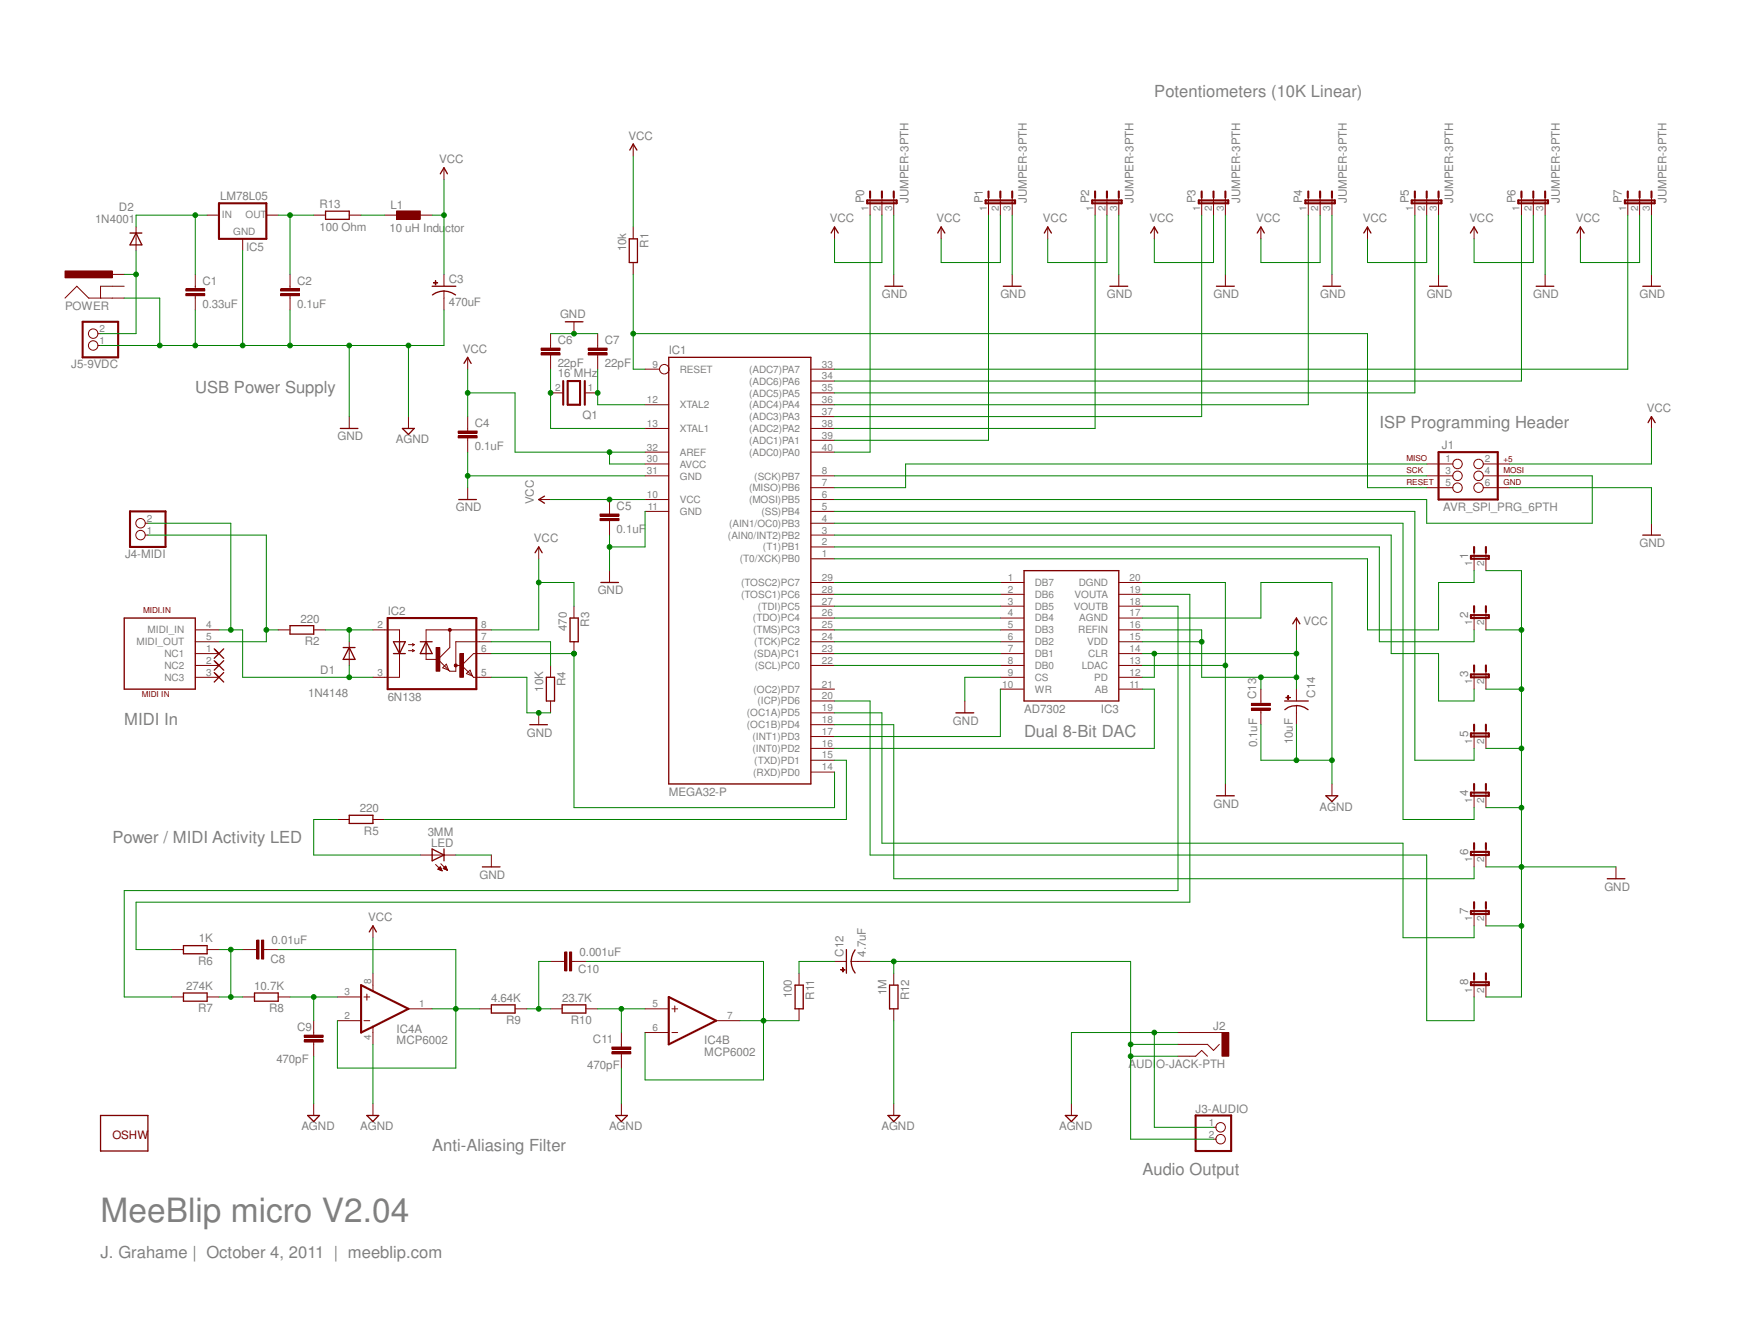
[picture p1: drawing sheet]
<svg xmlns="http://www.w3.org/2000/svg" width="279mm" height="216mm" viewBox="0 0 279 216" stroke-linecap="round" stroke-linejoin="round" font-family="sans-serif">
<path d="M87 56.9h3.1M87 56.1h3.1M94.6 56.9h3.1M94.6 56.1h3.1M90.6 61.3v3.8M91.3 61.3h2v3.8h-2zM94.1 61.3v3.8M62.4 99.4h14.2v11.4h-14.2z" fill="none" stroke="#800000" stroke-width=".34"/>
<g fill="none" stroke="#800000" stroke-width=".16">
<path d="M87 56.7h3.1v.4h-3.1zM87 56h3.1v.3h-3.1zM88.6 53.6v2.3M88.6 57.1v2.3M92.3 51.7v1.9M94.6 56.7h3.1v.4h-3.1zM94.6 56h3.1v.3h-3.1zM96.1 53.6v2.3M96.1 57.1v2.3M88.6 63.2h1.8M94.2 63.2h1.9M92.3 97.5v1.9"/>
<path d="M98 91.7v1.9M265.6 84.1v1.9M44.7 101.3h2M50.5 101.3h1.9M60 101.3h4.3v1.9M64.3 105.1v3.8h-4.3M65.7 103.6h.9M65.7 104.6h.9M66.3 103.5l.3 .1M66.3 104.4l.3 .2M66.6 103.6l-.3 .2M66.6 104.6l-.3 .2"/>
<path d="M68.5 105.1v.9h1.9M72.3 101.3v2.8M73.3 107h1M77.1 108.9h1.9M77.1 105.1h1.9M79 101.3h-10.5v1.9M79 103.2h-5.7v4.7M86.7 114.6v1.9M92.3 103.2v1.9"/>
</g>
<path d="M90.9 51.7h2.9M91.7 99.4h1.3v3.8h-1.3zM96.6 93.6h2.9M264.2 86h2.9M46.7 100.6h3.8v1.3h-3.8zM63.3 103.2h1.9l-.9 1.9zM63.3 105.1h1.9M64.3 103.2v1.9M67.6 103.2h1.9M68.5 103.2l1 1.9h-1.9zM68.5 103.2v1.9M85.2 116.5h2.9" fill="none" stroke="#800000" stroke-width=".21"/>
<circle cx="72.3" cy="101.3" r=".25" fill="#800000"/>
<circle cx="72.3" cy="101.3" r=".25" fill="none" stroke="#800000" stroke-width=".16"/>
<path d="M73.1 106.8l.2-.1 .2 .1v.3l-.2 .1-.2-.1z" fill-rule="evenodd" fill="#800000"/>
<path d="M73.1 106.8l.2-.1 .2 .1v.3l-.2 .1-.2-.1z" fill="none" stroke="#800000" stroke-width=".16"/>
<path d="M70.1 104.1h.6v3.8h-.6z" fill-rule="evenodd" fill="#800000"/>
<path d="M70.1 104.1h.6v3.8h-.6zM71.8 106.8l.4 .9-1-.3zM72.3 104.1l-1.9 1.9 1.9 1.9h1" fill="none" stroke="#800000" stroke-width=".16"/>
<path d="M74 105.1h.5v3.8h-.5z" fill-rule="evenodd" fill="#800000"/>
<g fill="none" stroke="#800000" stroke-width=".16">
<path d="M61.9 34.6h1.9M67.6 34.6h1.9M103.8 59.4h2.3M130.4 59.4h3.8M56.2 67v1.9M103.8 74.6h3.8M103.8 76.5h3.8M103.8 65.1h3.8M103.8 68.9h3.8M103.8 72.7h3.8M130.4 76.5h3.8M130.4 78.4h3.8"/>
<path d="M130.4 61.3h3.8M130.4 63.2h3.8M130.4 65.1h3.8M130.4 67h3.8M130.4 68.9h3.8M130.4 70.8h3.8M130.4 72.7h3.8M229.5 74.6h4.2M229.5 76.5h4.2M229.5 78.4h4.2M238.6 74.6h4.2M238.6 76.5h4.2"/>
<path d="M238.6 78.4h4.2M103.8 80.3h3.8M103.8 82.2h3.8M130.4 80.3h3.8M130.4 82.2h3.8M130.4 84.1h3.8M130.4 86h3.8M130.4 87.9h3.8M130.4 89.8h3.8M130.4 93.6h3.8M130.4 95.5h3.8M130.4 97.5h3.8"/>
<path d="M130.4 99.4h3.8M31.4 108.9h3.8M31.4 105.1h3.8M31.4 107h3.8M31.4 103.2h3.8M31.4 101.3h3.8M74 105.1h.5v3.8h-.5zM75 108.3l.6-.6 .4 1zM76 108.7l.2 .2h.9M77.1 105.1h-.9l-1.9 1.9 1.7 1.7M88.6 107v1.9M88.6 112.7v1.9"/>
<path d="M130.4 105.1h3.8M130.4 107h3.8M130.4 103.2h3.8M130.4 101.3h3.8M130.4 118.4h3.8M130.4 116.5h3.8M130.4 114.6h3.8M130.4 112.7h3.8M130.4 110.8h3.8M54.3 131.7h1.9M60 131.7h1.9M130.4 124.1h3.8"/>
<path d="M130.4 122.2h3.8M130.4 120.3h3.8"/>
<circle cx="106.8" cy="59.4" r=".76"/>
<circle cx="234.4" cy="74.6" r=".76"/>
<circle cx="234.4" cy="76.5" r=".76"/>
<circle cx="234.4" cy="78.4" r=".76"/>
<circle cx="237.8" cy="78.4" r=".76"/>
<circle cx="237.8" cy="76.5" r=".76"/>
<circle cx="237.8" cy="74.6" r=".76"/>
</g>
<path d="M107.6 57.4h22.8v68.6h-22.8zM54.7 68.9h2.9M20 99.4h11.4v11.4h-11.4zM34.5 108.1l1.5 1.5M34.5 106.2l1.5 1.5M34.5 104.3l1.5 1.5M36 108.1l-1.5 1.5M36 106.2l-1.5 1.5M36 104.3l-1.5 1.5M87.9 108.9h1.3v3.8h-1.3zM56.2 131.1h3.8v1.3h-3.8z" fill="none" stroke="#800000" stroke-width=".21"/>
<path d="M231.4 72.7h9.5v7.6h-9.5z" fill="none" stroke="#800000" stroke-width=".34"/>
<path d="M63.8 33.9h3.8v1.4h-3.8z" fill-rule="evenodd" fill="#800000"/>
<path d="M63.8 33.9h3.8v1.4h-3.8zM45.1 47.2h3.1v.3h-3.1zM45.1 46.4h3.1v.4h-3.1zM46.7 44.1v2.3M46.7 47.5v2.3M71.4 44.1v1.9M71.4 46.8v3" fill="none" stroke="#800000" stroke-width=".16"/>
<path d="M45.1 47.4h3.1M45.1 46.6h3.1" fill="none" stroke="#800000" stroke-width=".34"/>
<path d="M69.5 46h3.8M69.6 47.4a3 3 0 0 1 3.7 0" fill="none" stroke="#800000" stroke-width=".21"/>
<path d="M69.7 45.4h.7v.1h-.7z" fill-rule="evenodd" fill="#800000"/>
<path d="M69.7 45.4h.7v.1h-.7z" fill="none" stroke="#800000" stroke-width=".16"/>
<path d="M70 45.1h.1v.7h-.1z" fill-rule="evenodd" fill="#800000"/>
<g fill="none" stroke="#800000" stroke-width=".16">
<path d="M71.4 27v1.9M101.9 23.2v1.9M101.9 36.5v1.9M70 45.1h.1v.7h-.1zM101.9 42.2v1.9M73.7 70.1h3.1v.3h-3.1zM73.7 69.3h3.1v.3h-3.1zM75.2 67v2.3M75.2 70.4v2.3M265.6 67v1.9M86.7 80.3h1.9M86.7 87.9v1.9"/>
<path d="M96.5 83.4h3.1v.3h-3.1zM96.5 82.6h3.1v.4h-3.1zM98 80.3v2.3M98 83.7v2.3M160.9 93.6h3.8M160.9 95.5h3.8M160.9 97.5h3.8M160.9 99.4h3.8M180 93.6h3.8M180 95.5h3.8M180 97.5h3.8M180 99.4h3.8"/>
<path d="M155.2 112.7v1.9M160.9 101.3h3.8M160.9 103.2h3.8M160.9 105.1h3.8M160.9 107h3.8M160.9 108.9h3.8M160.9 110.8h3.8M180 101.3h3.8M180 103.2h3.8M180 105.1h3.8M180 107h3.8M180 108.9h3.8"/>
<path d="M180 110.8h3.8M201.3 113.8h3v.4h-3zM201.3 113.1h3v.3h-3zM202.8 110.8v2.3M202.8 114.2v2.3M208.5 110.8v1.9M208.5 113.5v3M27.6 152.7h1.9M33.3 152.7h1.9M39 152.7h2.3M41.3 151.1h.4v3.1h-.4zM42.1 151.1h.3v3.1h-.3z"/>
<path d="M42.5 152.7h2.2M59 159.8v1M60 156.5v2.8M88.6 154.6h2.2M90.8 153h.4v3.1h-.4zM91.6 153h.3v3.1h-.3zM91.9 154.6h2.3M27.6 160.3h1.9M33.3 160.3h1.9M39 160.3h1.9M44.7 160.3h2M48.9 167.2h3.1v.3h-3.1z"/>
<path d="M48.9 166.4h3.1v.4h-3.1zM50.5 164.1v2.3M50.5 167.5v2.3M54.3 164.1h3.8M54.3 160.3h3.8M58.5 164.1h1M58.5 160.3h1M60 165.1v2.8M65.7 162.2h3.8M77.1 162.2h1.9M82.8 162.2h2M88.6 162.2h1.8"/>
<path d="M94.2 162.2h1.9M98.4 169.1h3.1v.3h-3.1zM98.4 168.3h3.1v.4h-3.1zM99.9 166v2.3M99.9 169.4v2.3M103.8 162.2h3.8M103.8 166h3.8M108.1 162.2h.9M108.1 166h.9M108.5 161.7v1M115.2 164.1h3.8"/>
</g>
<g fill="none" stroke="#800000" stroke-width=".21">
<path d="M70.8 27.9l.6-.9 .6 .9M101.2 38.4h1.3v3.8h-1.3zM101.3 24.1l.6-.9 .5 .9M87.6 79.8l-.9 .5 .9 .6M265.1 67.9l.5-.9 .6 .9M86.1 88.9l.6-1 .5 1M164.7 91.7h15.3v21h-15.3zM153.8 114.6h2.8M206.6 112.7h3.8M208.5 113.4l1.3 .3 .6 .4M208.5 113.5h-.6l-.7 .2-.5 .4M29.5 159.6h3.8v1.4h-3.8z"/>
<path d="M29.5 152h3.8v1.3h-3.8zM40.9 159.6h3.8v1.4h-3.8zM79 161.5h3.8v1.4h-3.8zM90.4 161.5h3.8v1.4h-3.8z"/>
</g>
<g fill="none" stroke="#800000" stroke-width=".34">
<path d="M73.7 70.2h3.1M73.7 69.5h3.1M96.5 83.5h3.1M96.5 82.8h3.1M201.3 114h3M201.3 113.2h3M41.5 151.1v3.1M42.2 151.1v3.1M58.1 158.4l7.6 3.8-7.6 3.8zM91 153v3.1M91.8 153v3.1M48.9 167.3h3.1"/>
<path d="M48.9 166.6h3.1M98.4 169.2h3.1M98.4 168.5h3.1M107.6 160.3l7.6 3.8-7.6 3.8z"/>
</g>
<path d="M206.8 112.1h.7v.1h-.7z" fill-rule="evenodd" fill="#800000"/>
<path d="M206.8 112.1h.7v.1h-.7z" fill="none" stroke="#800000" stroke-width=".16"/>
<path d="M207.1 111.8h.1v.7h-.1z" fill-rule="evenodd" fill="#800000"/>
<path d="M208.5 99.4v1.9M207.1 111.8h.1v.7h-.1zM128.5 156.5v1.9M134.2 154.6h1.9M136.9 154.6h3.1M128.5 162.2v1.9" fill="none" stroke="#800000" stroke-width=".16"/>
<path d="M207.9 100.3l.6-.9 .6 .9M127.9 158.4h1.3v3.8h-1.3zM136.1 152.7v3.8M137.5 152.7a3 3 0 0 0 0 3.7" fill="none" stroke="#800000" stroke-width=".21"/>
<path d="M135.6 155.6v.7z" fill-rule="evenodd" fill="#800000"/>
<path d="M135.6 155.6v.7z" fill="none" stroke="#800000" stroke-width=".16"/>
<path d="M135.3 155.9h.6v.1h-.6z" fill-rule="evenodd" fill="#800000"/>
<path d="M135.3 155.9h.6v.1h-.6z" fill="none" stroke="#800000" stroke-width=".16"/>
<path d="M196.6 166h1.1v3.8h-1.1z" fill-rule="evenodd" fill="#800000"/>
<g fill="none" stroke="#800000" stroke-width=".16">
<path d="M21.9 36.5v3.8M33.3 34.6h1.9M39 38.4v1.9M42.8 34.6h1.9M134.2 36.5v1.9M151.4 36.5v1.9M168.5 36.5v1.9M185.7 36.5v1.9M202.8 36.5v1.9M220 36.5v1.9M237.1 36.5v1.9M254.2 36.5v1.9"/>
<path d="M15.7 55.5h.5M15.7 53.6h.5M29.9 47.2h3v.3h-3zM29.9 46.4h3v.4h-3zM31.4 44.1v2.3M31.4 47.5v2.3M75.2 57.4v2M143.8 44.1v1.9M162.8 44.1v1.9M180 44.1v1.9M197.1 44.1v1.9M214.2 44.1v1.9"/>
<path d="M231.4 44.1v1.9M248.5 44.1v1.9M265.6 44.1v1.9M75.2 78.4v1.9M23.4 86h.4M23.4 84.1h.4M56.2 103.2v3.8M67.6 137.5h5.7M70.1 139l1 1M70.4 139.7l.7 .3M70.4 139.7h.6M70.5 139.7h.5"/>
<path d="M70.6 139.8h.4M70.6 139.6h.4M70.6 139.5h.3M70.7 139.8h.3M70.7 139.5h.2M70.7 139.4h.2M70.8 139.4h.1M70.8 139.4l-.4 .3M70.8 139.4l.3 .6M70.9 139.9h.2M70.9 138.9l1.1 1M71 140h.1"/>
<path d="M71.3 139.6l.4-.4 .3 .7zM71.3 139.6h.5M71.4 139.7h.5M71.4 139.5h.4M71.5 139.5h.3M71.5 139.4h.3M71.5 139.7h.4M71.6 139.3h.1M71.7 139.8h.2M71.7 139.3h.1M71.8 139.8h.1M71.9 139.9h.1"/>
<path d="M79 137.5v1.9M197.1 126v1.9M60 148.8v1.9M143.8 156.5v1.9M143.8 162.2v1.9M189.5 169.8h2.8l1-.9 .9 .9M189.5 167.9h4.7l1 1 .9-1M189.5 166h7.6M196.6 166h1.1v3.8h-1.1zM195.2 181.2h.4M195.2 183.1h.4"/>
<circle cx="15" cy="53.6" r=".76"/>
<circle cx="15" cy="55.5" r=".76"/>
<circle cx="22.6" cy="84.1" r=".76"/>
<circle cx="22.6" cy="86" r=".76"/>
<circle cx="196.3" cy="183.1" r=".76"/>
<circle cx="196.3" cy="181.2" r=".76"/>
</g>
<g fill="none" stroke="#800000" stroke-width=".21">
<path d="M20.9 37.5h1.9M21.9 37.5l.9 1.9h-1.9zM133.7 37.5l.5-1 .6 1M150.8 37.5l.6-1 .6 1M168 37.5l.5-1 .6 1M185.1 37.5l.6-1 .5 1M202.2 37.5l.6-1 .6 1M219.4 37.5l.6-1 .5 1M236.5 37.5l.6-1 .6 1M253.7 37.5l.5-1 .6 1M74.6 58.4l.6-1 .6 1M142.3 46h2.9"/>
<path d="M161.4 46h2.9M178.5 46h2.9M195.7 46h2.8M212.8 46h2.8M230 46h2.8M247.1 46h2.8M264.2 46h2.9M73.8 80.3h2.8M55.2 104.1h1.9M56.2 104.1l.9 1.9h-1.9zM69.5 136.5l1.9 1-1.9 .9zM71.4 136.5v1.9"/>
<path d="M77.6 139.4h2.8M195.7 127.9h2.8M59.4 149.8l.6-1 .5 1M143.1 158.4h1.3v3.8h-1.3z"/>
</g>
<path d="M35.2 32.7h7.6v5.7h-7.6zM13.3 51.7h5.7v5.7h-5.7zM29.9 47.4h3M29.9 46.6h3M20.9 82.2h5.7v5.7h-5.7zM192.3 179.3h5.7v5.7h-5.7z" fill="none" stroke="#800000" stroke-width=".34"/>
<path d="M10.5 43.6h7.6v1.1h-7.6z" fill-rule="evenodd" fill="#800000"/>
<g fill="none" stroke="#800000" stroke-width=".16">
<path d="M50.5 34.6h1.9M56.2 34.6h1.9M140 31.7v2.9M141.9 31.7v2.9M143.8 31.7v2.9M159 31.7v2.9M160.9 31.7v2.9M162.8 31.7v2.9M176.1 31.7v2.9M178.1 31.7v2.9M180 31.7v2.9M193.3 31.7v2.9"/>
<path d="M195.2 31.7v2.9M197.1 31.7v2.9M210.4 31.7v2.9M212.3 31.7v2.9M214.2 31.7v2.9M227.6 31.7v2.9M229.5 31.7v2.9M231.4 31.7v2.9M244.7 31.7v2.9M246.6 31.7v2.9M248.5 31.7v2.9M261.8 31.7v2.9"/>
<path d="M263.7 31.7v2.9M265.6 31.7v2.9M10.5 43.6h7.6v1.1h-7.6zM10.5 47.9l1.9-1.9 1.9 1.9h5.7M18.1 44.1h1.9M20 46h-3.8v1.9M65.7 67v1.9M237.1 88.9v2.8M237.1 98.4v2.9M239 88.9v2.8M239 98.4v2.9M237.1 107.9v2.9"/>
<path d="M237.1 117.4v2.9M239 107.9v2.9M239 117.4v2.9M214.2 126v1.9M237.1 127v2.8M237.1 136.5v2.9M239 127v2.8M239 136.5v2.9M259.9 139.4v1.9M237.1 146v2.8M237.1 157.4v2.9M239 146v2.8"/>
<path d="M239 157.4v2.9M50.5 177.4v1.9M60 177.4v1.9M99.9 177.4v1.9M143.8 177.4v1.9M172.3 177.4v1.9"/>
</g>
<g fill="none" stroke="#800000" stroke-width=".34">
<path d="M139.5 32.2h4.7v.5h-4.7zM140 30.8v.9M141.9 30.8v.9M143.8 30.8v.9M158.5 32.2h4.8v.5h-4.8zM159 30.8v.9M160.9 30.8v.9M162.8 30.8v.9M175.7 32.2h4.7v.5h-4.7zM176.1 30.8v.9M178.1 30.8v.9M180 30.8v.9"/>
<path d="M192.8 32.2h4.8v.5h-4.8zM193.3 30.8v.9M195.2 30.8v.9M197.1 30.8v.9M210 32.2h4.7v.5h-4.7zM210.4 30.8v.9M212.3 30.8v.9M214.2 30.8v.9M227.1 32.2h4.8v.5h-4.8zM227.6 30.8v.9M229.5 30.8v.9M231.4 30.8v.9"/>
<path d="M244.2 32.2h4.8v.5h-4.8zM244.7 30.8v.9M246.6 30.8v.9M248.5 30.8v.9M261.4 32.2h4.7v.5h-4.7zM261.8 30.8v.9M263.7 30.8v.9M265.6 30.8v.9M236.6 98.9h2.9v.5h-2.9zM236.6 89.4h2.9v.4h-2.9zM237.1 87.9v1M237.1 97.5v.9"/>
<path d="M239 87.9v1M239 97.5v.9M236.6 108.4h2.9v.5h-2.9zM236.6 117.9h2.9v.5h-2.9zM237.1 107v.9M237.1 116.5v.9M239 107v.9M239 116.5v.9M236.6 127.4h2.9v.5h-2.9zM236.6 136.9h2.9v.6h-2.9zM237.1 126v1M237.1 135.6v.9"/>
<path d="M239 126v1M239 135.6v.9M236.6 146.5h2.9v.4h-2.9zM236.6 157.9h2.9v.5h-2.9zM237.1 145v1M237.1 156.5v.9M239 145v1M239 156.5v.9"/>
</g>
<path d="M52.4 34h3.8v1.3h-3.8zM64.7 68.9h1.9l-.9 .9zM213.3 127.9h1.9l-1 1zM258.5 141.3h2.9M16.2 179.3h7.6v5.7h-7.6zM49.5 179.3h1.9l-.9 1zM59 179.3h1.9l-.9 1zM99 179.3h1.9l-1 1zM142.8 179.3h1.9l-.9 1zM171.4 179.3h1.9l-1 1z" fill="none" stroke="#800000" stroke-width=".21"/>
<path d="M88.6 53.6h7.5" fill="none" stroke="#008000" stroke-width=".16"/>
<circle cx="92.3" cy="53.6" r=".38" fill="#008000"/>
<g fill="none" stroke="#008000" stroke-width=".16">
<path d="M242.8 78.4h22.8v5.7M79 108.9h5.8v5.7h3.8"/>
<circle cx="92.3" cy="53.6" r=".38"/>
</g>
<circle cx="86.7" cy="114.6" r=".38" fill="#008000"/>
<g fill="none" stroke="#008000" stroke-width=".16">
<path d="M98 86v5.7M103.8 82.2v5.7h-5.8"/>
<circle cx="86.7" cy="114.6" r=".38"/>
</g>
<circle cx="98" cy="87.9" r=".38" fill="#008000"/>
<g fill="none" stroke="#008000" stroke-width=".16">
<path d="M75.2 76.5h28.6M75.2 72.7v5.7M160.9 108.9h-5.7v3.8"/>
<circle cx="98" cy="87.9" r=".38"/>
</g>
<circle cx="75.2" cy="76.5" r=".38" fill="#008000"/>
<g fill="none" stroke="#008000" stroke-width=".16">
<path d="M180 34.6v9.5M197.1 34.6v9.5M214.2 34.6v9.5M231.4 34.6v9.5M248.5 34.6v9.5M265.6 34.6v9.5M39 40.3v15.2h32.4v-5.7M73.3 137.5h5.7"/>
<circle cx="75.2" cy="76.5" r=".38"/>
</g>
<circle cx="39" cy="55.5" r=".38" fill="#008000"/>
<g fill="none" stroke="#008000" stroke-width=".16">
<path d="M31.4 49.8v5.7h7.6"/>
<circle cx="39" cy="55.5" r=".38"/>
</g>
<circle cx="31.4" cy="55.5" r=".38" fill="#008000"/>
<g fill="none" stroke="#008000" stroke-width=".16">
<path d="M25.7 47.9v7.6h5.7"/>
<circle cx="31.4" cy="55.5" r=".38"/>
</g>
<circle cx="25.7" cy="55.5" r=".38" fill="#008000"/>
<g fill="none" stroke="#008000" stroke-width=".16">
<path d="M16.2 55.5h9.5M20 47.9h5.7M46.7 49.8v5.7"/>
<circle cx="25.7" cy="55.5" r=".38"/>
</g>
<circle cx="46.7" cy="55.5" r=".38" fill="#008000"/>
<g fill="none" stroke="#008000" stroke-width=".16">
<path d="M56.2 55.5v11.5"/>
<circle cx="46.7" cy="55.5" r=".38"/>
</g>
<circle cx="56.2" cy="55.5" r=".38" fill="#008000"/>
<g fill="none" stroke="#008000" stroke-width=".16">
<path d="M65.7 55.5v11.5"/>
<circle cx="56.2" cy="55.5" r=".38"/>
</g>
<circle cx="65.7" cy="55.5" r=".38" fill="#008000"/>
<g fill="none" stroke="#008000" stroke-width=".16">
<path d="M143.8 34.6v9.5M162.8 34.6v9.5M239 91.7h5.7v47.7h15.2M239 101.3h5.7"/>
<circle cx="65.7" cy="55.5" r=".38"/>
</g>
<circle cx="244.7" cy="101.3" r=".38" fill="#008000"/>
<g fill="none" stroke="#008000" stroke-width=".16">
<path d="M239 110.8h5.7"/>
<circle cx="244.7" cy="101.3" r=".38"/>
</g>
<circle cx="244.7" cy="110.8" r=".38" fill="#008000"/>
<g fill="none" stroke="#008000" stroke-width=".16">
<path d="M239 120.3h5.7"/>
<circle cx="244.7" cy="110.8" r=".38"/>
</g>
<circle cx="244.7" cy="120.3" r=".38" fill="#008000"/>
<g fill="none" stroke="#008000" stroke-width=".16">
<path d="M239 129.8h5.7"/>
<circle cx="244.7" cy="120.3" r=".38"/>
</g>
<circle cx="244.7" cy="129.8" r=".38" fill="#008000"/>
<g fill="none" stroke="#008000" stroke-width=".16">
<path d="M239 139.4h5.7"/>
<circle cx="244.7" cy="129.8" r=".38"/>
</g>
<circle cx="244.7" cy="139.4" r=".38" fill="#008000"/>
<g fill="none" stroke="#008000" stroke-width=".16">
<path d="M244.7 139.4v20.9h-5.7M239 148.8h5.7"/>
<circle cx="244.7" cy="139.4" r=".38"/>
</g>
<circle cx="244.7" cy="148.8" r=".38" fill="#008000"/>
<g fill="none" stroke="#008000" stroke-width=".16">
<path d="M183.8 93.6h13.3v13.4h-13.3"/>
<circle cx="244.7" cy="148.8" r=".38"/>
</g>
<circle cx="197.1" cy="107" r=".38" fill="#008000"/>
<g fill="none" stroke="#008000" stroke-width=".16">
<path d="M96.1 59.4v5.7h7.7M197.1 107v19"/>
<circle cx="197.1" cy="107" r=".38"/>
</g>
<circle cx="96.1" cy="63.2" r=".38" fill="#008000"/>
<g fill="none" stroke="#008000" stroke-width=".16">
<path d="M88.6 59.4v9.5h15.2"/>
<circle cx="96.1" cy="63.2" r=".38"/>
</g>
<circle cx="88.6" cy="63.2" r=".38" fill="#008000"/>
<g fill="none" stroke="#008000" stroke-width=".16">
<path d="M101.9 44.1v15.3h1.9M101.9 53.6h118.1v24.8h9.5"/>
<circle cx="88.6" cy="63.2" r=".38"/>
</g>
<circle cx="101.9" cy="53.6" r=".38" fill="#008000"/>
<g fill="none" stroke="#008000" stroke-width=".16">
<path d="M52.4 101.3h7.6M56.2 101.3v1.9"/>
<circle cx="101.9" cy="53.6" r=".38"/>
</g>
<circle cx="56.2" cy="101.3" r=".38" fill="#008000"/>
<g fill="none" stroke="#008000" stroke-width=".16">
<path d="M35.2 101.3h3.8v7.6h21M56.2 107v1.9"/>
<circle cx="56.2" cy="101.3" r=".38"/>
</g>
<circle cx="56.2" cy="108.9" r=".38" fill="#008000"/>
<g fill="none" stroke="#008000" stroke-width=".16">
<path d="M23.8 84.1h13.3v17.2"/>
<circle cx="56.2" cy="108.9" r=".38"/>
</g>
<circle cx="37.1" cy="101.3" r=".38" fill="#008000"/>
<g fill="none" stroke="#008000" stroke-width=".16">
<path d="M92.3 105.1v24.7h41.9v-5.7"/>
<circle cx="37.1" cy="101.3" r=".38"/>
</g>
<circle cx="92.3" cy="105.1" r=".38" fill="#008000"/>
<circle cx="92.3" cy="105.1" r=".38" fill="none" stroke="#008000" stroke-width=".16"/>
<circle cx="92.3" cy="105.1" r=".38" fill="#008000"/>
<g fill="none" stroke="#008000" stroke-width=".16">
<path d="M101.9 25.1v11.4M176.1 34.6v34.3h-41.9M210.4 34.6v30.5h-76.2M227.6 34.6v28.6h-93.4M134.2 76.5h95.3M229.5 74.6h-83.8v3.8h-11.5M265.6 68.9v5.7h-22.8M88.6 80.3h15.2M79 105.1h13.3M79 103.2h9.6v3.8M134.2 122.2h1.9v9.5h-74.2"/>
<circle cx="92.3" cy="105.1" r=".38"/>
</g>
<circle cx="98" cy="80.3" r=".38" fill="#008000"/>
<g fill="none" stroke="#008000" stroke-width=".16">
<path d="M86.7 93.6h5.6v3.9M86.7 89.8v11.5h-7.7"/>
<circle cx="98" cy="80.3" r=".38"/>
</g>
<circle cx="86.7" cy="93.6" r=".38" fill="#008000"/>
<g fill="none" stroke="#008000" stroke-width=".16">
<path d="M82.8 72.7h21M98 72.7v1.9h5.8"/>
<circle cx="86.7" cy="93.6" r=".38"/>
</g>
<circle cx="98" cy="72.7" r=".38" fill="#008000"/>
<g fill="none" stroke="#008000" stroke-width=".16">
<path d="M75.2 59.4v7.6M75.2 63.2h7.6v9.5"/>
<circle cx="98" cy="72.7" r=".38"/>
</g>
<circle cx="75.2" cy="63.2" r=".38" fill="#008000"/>
<g fill="none" stroke="#008000" stroke-width=".16">
<path d="M178.1 34.6v7.6h-9.6v-3.8M195.2 34.6v7.6h-9.5v-3.8M212.3 34.6v7.6h-9.5v-3.8M229.5 34.6v7.6h-9.5v-3.8M246.6 34.6v7.6h-9.5v-3.8M263.7 34.6v7.6h-9.5v-3.8M183.8 103.2h9.5v5.7h9.5v1.9M208.5 108.9v1.9M60 150.7v5.8"/>
<circle cx="75.2" cy="63.2" r=".38"/>
</g>
<circle cx="202.8" cy="108.9" r=".38" fill="#008000"/>
<g fill="none" stroke="#008000" stroke-width=".16">
<path d="M208.5 101.3v7.6h-5.7"/>
<circle cx="202.8" cy="108.9" r=".38"/>
</g>
<circle cx="208.5" cy="108.9" r=".38" fill="#008000"/>
<g fill="none" stroke="#008000" stroke-width=".16">
<path d="M183.8 101.3h9.5v1.9"/>
<circle cx="208.5" cy="108.9" r=".38"/>
</g>
<circle cx="193.3" cy="103.2" r=".38" fill="#008000"/>
<g fill="none" stroke="#008000" stroke-width=".16">
<path d="M183.8 105.1h24.7M185.7 105.1v3.8h-1.9"/>
<circle cx="193.3" cy="103.2" r=".38"/>
</g>
<circle cx="185.7" cy="105.1" r=".38" fill="#008000"/>
<circle cx="185.7" cy="105.1" r=".38" fill="none" stroke="#008000" stroke-width=".16"/>
<circle cx="208.5" cy="105.1" r=".38" fill="#008000"/>
<g fill="none" stroke="#008000" stroke-width=".16">
<path d="M69.5 34.6h1.9M71.4 28.9v15.2"/>
<circle cx="208.5" cy="105.1" r=".38"/>
</g>
<circle cx="71.4" cy="34.6" r=".38" fill="#008000"/>
<g fill="none" stroke="#008000" stroke-width=".16">
<path d="M141.9 34.6v7.6h-7.7v-3.8M159 34.6v36.2h-24.8M160.9 34.6v7.6h-9.5v-3.8M193.3 34.6v32.4h-59.1M244.7 34.6v26.7h-110.5M261.8 34.6v24.8h-127.6M134.2 86h89.6v19.1h7.6v7.6h5.7v-1.9M134.2 89.8h85.8v11.5h11.4v-7.7h5.7v-1.9M134.2 87.9h87.7v15.3h15.2v-1.9M134.2 82.2h93.4v40h9.5v-1.9M134.2 99.4h26.7M134.2 97.5h26.7"/>
<path d="M134.2 95.5h26.7M134.2 93.6h26.7M134.2 105.1h26.7M134.2 103.2h26.7M134.2 101.3h26.7M160.9 110.8v7.6h-26.7M183.8 110.8h1.9v9.5h-51.5M35.2 152.7h3.8M37.1 152.7v7.6M35.2 160.3h3.8"/>
<circle cx="71.4" cy="34.6" r=".38"/>
</g>
<circle cx="37.1" cy="152.7" r=".38" fill="#008000"/>
<circle cx="37.1" cy="152.7" r=".38" fill="none" stroke="#008000" stroke-width=".16"/>
<circle cx="37.1" cy="160.3" r=".38" fill="#008000"/>
<g fill="none" stroke="#008000" stroke-width=".16">
<path d="M46.7 160.3h7.6M50.5 160.3v3.8"/>
<circle cx="37.1" cy="160.3" r=".38"/>
</g>
<circle cx="50.5" cy="160.3" r=".38" fill="#008000"/>
<g fill="none" stroke="#008000" stroke-width=".16">
<path d="M86.7 154.6v7.6M84.8 162.2h3.8"/>
<circle cx="50.5" cy="160.3" r=".38"/>
</g>
<circle cx="86.7" cy="162.2" r=".38" fill="#008000"/>
<g fill="none" stroke="#008000" stroke-width=".16">
<path d="M86.7 154.6h1.9M96.1 162.2h7.7M99.9 162.2v3.8"/>
<circle cx="86.7" cy="162.2" r=".38"/>
</g>
<circle cx="99.9" cy="162.2" r=".38" fill="#008000"/>
<g fill="none" stroke="#008000" stroke-width=".16">
<path d="M94.2 154.6h28.6v19h-19v-7.6M119 164.1h3.8"/>
<circle cx="99.9" cy="162.2" r=".38"/>
</g>
<circle cx="122.8" cy="164.1" r=".38" fill="#008000"/>
<g fill="none" stroke="#008000" stroke-width=".16">
<path d="M69.5 162.2h7.6M73.3 162.2v9.5h-19v-7.6M122.8 164.1h5.7"/>
<circle cx="122.8" cy="164.1" r=".38"/>
</g>
<circle cx="73.3" cy="162.2" r=".38" fill="#008000"/>
<g fill="none" stroke="#008000" stroke-width=".16">
<path d="M242.8 76.5h13.3v7.6h-26.6v-3.8h-95.3M183.8 97.5h5.7v45.7h-169.5v17.1h7.6M54.3 131.7h-3.8v5.8h17.1M44.7 152.7h28.6v9.5M134.2 154.6h-5.7v1.9M181.9 167.9h7.6"/>
<circle cx="73.3" cy="162.2" r=".38"/>
</g>
<circle cx="181.9" cy="167.9" r=".38" fill="#008000"/>
<g fill="none" stroke="#008000" stroke-width=".16">
<path d="M181.9 167.9v1.9h7.6"/>
<circle cx="181.9" cy="167.9" r=".38"/>
</g>
<circle cx="181.9" cy="169.8" r=".38" fill="#008000"/>
<g fill="none" stroke="#008000" stroke-width=".16">
<path d="M140 154.6h41.9v13.3M143.8 154.6v1.9M181.9 169.8v13.3h13.3"/>
<circle cx="181.9" cy="169.8" r=".38"/>
</g>
<circle cx="143.8" cy="154.6" r=".38" fill="#008000"/>
<g fill="none" stroke="#008000" stroke-width=".16">
<path d="M23.8 86h19v17.2h-7.6M183.8 95.5h7.6v49.5h-169.5v7.7h5.7M42.8 101.3h1.9"/>
<circle cx="143.8" cy="154.6" r=".38"/>
</g>
<circle cx="42.8" cy="101.3" r=".38" fill="#008000"/>
<g fill="none" stroke="#008000" stroke-width=".16">
<path d="M20 44.1h1.9M21.9 40.3v13.3h-5.7"/>
<circle cx="42.8" cy="101.3" r=".38"/>
</g>
<circle cx="21.9" cy="44.1" r=".38" fill="#008000"/>
<g fill="none" stroke="#008000" stroke-width=".16">
<path d="M31.4 34.6v9.5M33.3 34.6h-11.4v1.9"/>
<circle cx="21.9" cy="44.1" r=".38"/>
</g>
<circle cx="31.4" cy="34.6" r=".38" fill="#008000"/>
<g fill="none" stroke="#008000" stroke-width=".16">
<path d="M44.7 34.6h5.8M46.7 34.6v9.5"/>
<circle cx="31.4" cy="34.6" r=".38"/>
</g>
<circle cx="46.7" cy="34.6" r=".38" fill="#008000"/>
<g fill="none" stroke="#008000" stroke-width=".16">
<path d="M140 34.6v38.1h-5.8M134.2 84.1h91.5v47.6h11.4v-1.9M134.2 107h26.7M50.5 169.8v7.6M60 167.9v9.5M99.9 171.7v5.7M143.8 164.1v13.3M172.3 166h17.2"/>
<circle cx="46.7" cy="34.6" r=".38"/>
</g>
<circle cx="185.7" cy="166" r=".38" fill="#008000"/>
<g fill="none" stroke="#008000" stroke-width=".16">
<path d="M183.8 99.4h19v-5.8h11.4v32.4M208.5 116.5v5.7h5.7M172.3 166v11.4M185.7 166v15.2h9.5"/>
<circle cx="185.7" cy="166" r=".38"/>
</g>
<circle cx="214.2" cy="122.2" r=".38" fill="#008000"/>
<g fill="none" stroke="#008000" stroke-width=".16">
<path d="M202.8 116.5v5.7h5.7"/>
<circle cx="214.2" cy="122.2" r=".38"/>
</g>
<circle cx="208.5" cy="122.2" r=".38" fill="#008000"/>
<g fill="none" stroke="#008000" stroke-width=".16">
<path d="M58.1 34.6h3.8M134.2 114.6h7.7v21h83.8v15.1h11.4v-1.9M134.2 116.5h9.6v24.8h93.3v-1.9M134.2 112.7h5.8v24.8h89.5v26.6h7.6v-3.8"/>
<circle cx="208.5" cy="122.2" r=".38"/>
</g>
<text font-size="5.4" fill="#808080" x="16.2" y="196.5">MeeBlip micro V2.04</text>
<g font-size="2.7" fill="#808080">
<text x="185.7" y="15.6">Potentiometers (10K Linear)</text>
<text x="31.4" y="63.2">USB Power Supply</text>
<text x="221.9" y="68.9">ISP Programming Header</text>
<text x="20" y="116.5">MIDI In</text>
<text x="164.7" y="118.4">Dual 8-Bit DAC</text>
<text x="18.1" y="135.6">Power / MIDI Activity LED</text>
<text x="69.5" y="185">Anti-Aliasing Filter</text>
<text x="183.8" y="188.8">Audio Output</text>
<text x="16.2" y="202.2">J. Grahame | October 4, 2011 | meeblip.com</text>
</g>
<g font-size="1.9" fill="#808080">
<text x="101.1" y="22.4">VCC</text>
<text x="70.7" y="26.2">VCC</text>
<text x="15.3" y="35.9">1N4001</text>
<text x="19.1" y="34">D2</text>
<text x="35.4" y="32.1">LM78L05</text>
<text x="51.4" y="33.5">R13</text>
<text x="62.8" y="33.6">L1</text>
<text x="133.5" y="35.7">VCC</text>
<text x="139" y="32.7" transform="rotate(-90 139 32.7)">P0</text>
<text x="146.1" y="32.7" transform="rotate(-90 146.1 32.7)">JUMPER-3PTH</text>
<text x="150.6" y="35.7">VCC</text>
<text x="158.1" y="32.7" transform="rotate(-90 158.1 32.7)">P1</text>
<text x="165.2" y="32.7" transform="rotate(-90 165.2 32.7)">JUMPER-3PTH</text>
<text x="167.8" y="35.7">VCC</text>
<text x="175.2" y="32.7" transform="rotate(-90 175.2 32.7)">P2</text>
<text x="182.3" y="32.7" transform="rotate(-90 182.3 32.7)">JUMPER-3PTH</text>
<text x="184.9" y="35.7">VCC</text>
<text x="192.3" y="32.7" transform="rotate(-90 192.3 32.7)">P3</text>
<text x="199.5" y="32.7" transform="rotate(-90 199.5 32.7)">JUMPER-3PTH</text>
<text x="202.1" y="35.7">VCC</text>
<text x="209.5" y="32.7" transform="rotate(-90 209.5 32.7)">P4</text>
<text x="216.6" y="32.7" transform="rotate(-90 216.6 32.7)">JUMPER-3PTH</text>
<text x="219.2" y="35.7">VCC</text>
<text x="226.6" y="32.7" transform="rotate(-90 226.6 32.7)">P5</text>
<text x="233.8" y="32.7" transform="rotate(-90 233.8 32.7)">JUMPER-3PTH</text>
<text x="236.3" y="35.7">VCC</text>
<text x="243.8" y="32.7" transform="rotate(-90 243.8 32.7)">P6</text>
<text x="250.9" y="32.7" transform="rotate(-90 250.9 32.7)">JUMPER-3PTH</text>
<text x="253.5" y="35.7">VCC</text>
<text x="260.9" y="32.7" transform="rotate(-90 260.9 32.7)">P7</text>
<text x="268.1" y="32.7" transform="rotate(-90 268.1 32.7)">JUMPER-3PTH</text>
<text x="39.6" y="40.3">IC5</text>
<text x="51.4" y="37.1">100 Ohm</text>
<text x="62.7" y="37.3">10 uH Inductor</text>
<text x="100.7" y="40.4" transform="rotate(-90 100.7 40.4)">10k</text>
<text x="104.3" y="39.8" transform="rotate(-90 104.3 39.8)">R1</text>
<text x="32.6" y="45.8">C1</text>
<text x="47.8" y="45.8">C2</text>
<text x="72.2" y="45.6">C3</text>
<text x="141.9" y="47.9">GND</text>
<text x="160.9" y="47.9">GND</text>
<text x="178.1" y="47.9">GND</text>
<text x="195.2" y="47.9">GND</text>
<text x="212.3" y="47.9">GND</text>
<text x="229.5" y="47.9">GND</text>
<text x="246.6" y="47.9">GND</text>
<text x="263.7" y="47.9">GND</text>
<text x="10.5" y="49.8">POWER</text>
<text x="32.6" y="49.6">0.33uF</text>
<text x="47.8" y="49.6">0.1uF</text>
<text x="72.2" y="49.2">470uF</text>
<text x="90.1" y="51.1">GND</text>
<text x="11.5" y="59.2">J5-9VDC</text>
<text x="74.5" y="56.7">VCC</text>
<text x="89.7" y="59.1">22pF</text>
<text x="89.7" y="55.3">C6</text>
<text x="97.3" y="59.1">22pF</text>
<text x="97.3" y="55.3">C7</text>
<text x="107.6" y="56.9">IC1</text>
<text x="89.7" y="60.7">16 MHz</text>
<text x="54.3" y="70.8">GND</text>
<text x="63.7" y="71.2">AGND</text>
<text x="76.4" y="68.6">C4</text>
<text x="93.7" y="67.4">Q1</text>
<text x="264.9" y="66.2">VCC</text>
<text x="76.4" y="72.4">0.1uF</text>
<text x="231.9" y="72.1">J1</text>
<text x="73.3" y="82.2">GND</text>
<text x="85.9" y="81.1" transform="rotate(-90 85.9 81.1)">VCC</text>
<text x="99.2" y="81.9">C5</text>
<text x="232.2" y="82.2">AVR_SPI_PRG_6PTH</text>
<text x="20.1" y="89.7">J4-MIDI</text>
<text x="85.9" y="87.2">VCC</text>
<text x="99.2" y="85.7">0.1uF</text>
<text x="236.1" y="89.8" transform="rotate(-90 236.1 89.8)">1</text>
<text x="263.7" y="87.9">GND</text>
<text x="96.1" y="95.5">GND</text>
<text x="48.3" y="100.1">220</text>
<text x="62.4" y="98.9">IC2</text>
<text x="91.2" y="101.4" transform="rotate(-90 91.2 101.4)">470</text>
<text x="94.8" y="100.8" transform="rotate(-90 94.8 100.8)">R3</text>
<text x="209.7" y="100.5">VCC</text>
<text x="236.1" y="99.4" transform="rotate(-90 236.1 99.4)">2</text>
<text x="49" y="103.7">R2</text>
<text x="49.6" y="112.1">1N4148</text>
<text x="51.5" y="108.3">D1</text>
<text x="62.4" y="112.7">6N138</text>
<text x="87.4" y="111.2" transform="rotate(-90 87.4 111.2)">10K</text>
<text x="91" y="110.3" transform="rotate(-90 91 110.3)">R4</text>
<text x="202.1" y="112.4" transform="rotate(-90 202.1 112.4)">C13</text>
<text x="211.5" y="112.2" transform="rotate(-90 211.5 112.2)">C14</text>
<text x="236.1" y="108.9" transform="rotate(-90 236.1 108.9)">3</text>
<text x="84.8" y="118.4">GND</text>
<text x="153.3" y="116.5">GND</text>
<text x="164.7" y="114.6">AD7302</text>
<text x="177.1" y="114.6">IC3</text>
<text x="207.9" y="119.6" transform="rotate(-90 207.9 119.6)">10uF</text>
<text x="236.1" y="118.4" transform="rotate(-90 236.1 118.4)">5</text>
<text x="202.2" y="120.1" transform="rotate(-90 202.2 120.1)">0.1uF</text>
<text x="57.9" y="130.6">220</text>
<text x="107.6" y="127.9">MEGA32-P</text>
<text x="195.2" y="129.8">GND</text>
<text x="212.3" y="130.3">AGND</text>
<text x="236.1" y="127.9" transform="rotate(-90 236.1 127.9)">4</text>
<text x="58.5" y="134.2">R5</text>
<text x="68.8" y="134.5">3MM</text>
<text x="69.3" y="136.1">LED</text>
<text x="236.1" y="137.5" transform="rotate(-90 236.1 137.5)">6</text>
<text x="77.1" y="141.3">GND</text>
<text x="258.1" y="143.2">GND</text>
<text x="59.2" y="148.1">VCC</text>
<text x="236.1" y="147" transform="rotate(-90 236.1 147)">7</text>
<text x="31.9" y="155.1">R6</text>
<text x="32" y="151.5">1K</text>
<text x="43.5" y="154.8">C8</text>
<text x="43.7" y="151.7">0.01uF</text>
<text x="93.2" y="153.6">0.001uF</text>
<text x="135.7" y="153.8" transform="rotate(-90 135.7 153.8)">C12</text>
<text x="139.3" y="153.8" transform="rotate(-90 139.3 153.8)">4.7uF</text>
<text x="30" y="159.1">274K</text>
<text x="40.9" y="159.1">10.7K</text>
<text x="79" y="161">4.64K</text>
<text x="90.4" y="161">23.7K</text>
<text x="93" y="156.5">C10</text>
<text x="127.4" y="160.5" transform="rotate(-90 127.4 160.5)">100</text>
<text x="131" y="160.7" transform="rotate(-90 131 160.7)">R11</text>
<text x="142.6" y="160" transform="rotate(-90 142.6 160)">1M</text>
<text x="146.2" y="160.8" transform="rotate(-90 146.2 160.8)">R12</text>
<text x="236.1" y="158.4" transform="rotate(-90 236.1 158.4)">8</text>
<text x="31.9" y="162.7">R7</text>
<text x="43.3" y="162.7">R8</text>
<text x="47.8" y="165.7">C9</text>
<text x="63.8" y="166">IC4A</text>
<text x="63.8" y="167.9">MCP6002</text>
<text x="81.4" y="164.6">R9</text>
<text x="91.8" y="164.6">R10</text>
<text x="95.4" y="167.6">C11</text>
<text x="113.3" y="167.9">IC4B</text>
<text x="195.2" y="165.6">J2</text>
<text x="44.4" y="170.9">470pF</text>
<text x="94.4" y="171.9">470pF</text>
<text x="113.3" y="169.8">MCP6002</text>
<text x="181.5" y="171.7">AUDIO-JACK-PTH</text>
<text x="192.3" y="178.9">J3-AUDIO</text>
<text x="48.5" y="181.7">AGND</text>
<text x="58" y="181.7">AGND</text>
<text x="98" y="181.7">AGND</text>
<text x="141.8" y="181.7">AGND</text>
<text x="170.3" y="181.7">AGND</text>
</g>
<text font-size="1.9" fill="#800000" x="18.1" y="183.1">OSHW</text>
<g font-size="1.6" fill="#808080">
<text x="35.7" y="35.1">IN</text>
<text x="39.5" y="35.1">OUT</text>
<text x="139.7" y="33.9" transform="rotate(-90 139.7 33.9)">1</text>
<text x="141.6" y="33.9" transform="rotate(-90 141.6 33.9)">2</text>
<text x="143.5" y="33.9" transform="rotate(-90 143.5 33.9)">3</text>
<text x="158.7" y="33.9" transform="rotate(-90 158.7 33.9)">1</text>
<text x="160.7" y="33.9" transform="rotate(-90 160.7 33.9)">2</text>
<text x="162.6" y="33.9" transform="rotate(-90 162.6 33.9)">3</text>
<text x="175.9" y="33.9" transform="rotate(-90 175.9 33.9)">1</text>
<text x="177.8" y="33.9" transform="rotate(-90 177.8 33.9)">2</text>
<text x="179.7" y="33.9" transform="rotate(-90 179.7 33.9)">3</text>
<text x="193" y="33.9" transform="rotate(-90 193 33.9)">1</text>
<text x="194.9" y="33.9" transform="rotate(-90 194.9 33.9)">2</text>
<text x="196.8" y="33.9" transform="rotate(-90 196.8 33.9)">3</text>
<text x="210.1" y="33.9" transform="rotate(-90 210.1 33.9)">1</text>
<text x="212" y="33.9" transform="rotate(-90 212 33.9)">2</text>
<text x="214" y="33.9" transform="rotate(-90 214 33.9)">3</text>
<text x="227.3" y="33.9" transform="rotate(-90 227.3 33.9)">1</text>
<text x="229.2" y="33.9" transform="rotate(-90 229.2 33.9)">2</text>
<text x="231.1" y="33.9" transform="rotate(-90 231.1 33.9)">3</text>
<text x="244.4" y="33.9" transform="rotate(-90 244.4 33.9)">1</text>
<text x="246.3" y="33.9" transform="rotate(-90 246.3 33.9)">2</text>
<text x="248.2" y="33.9" transform="rotate(-90 248.2 33.9)">3</text>
<text x="261.6" y="33.9" transform="rotate(-90 261.6 33.9)">1</text>
<text x="263.5" y="33.9" transform="rotate(-90 263.5 33.9)">2</text>
<text x="265.4" y="33.9" transform="rotate(-90 265.4 33.9)">3</text>
<text x="37.5" y="37.8">GND</text>
<text x="16" y="53.4">2</text>
<text x="16" y="55.3">1</text>
<text x="104.9" y="59.1">9</text>
<text x="109.3" y="59.9">RESET</text>
<text x="120.5" y="59.9">(ADC7)PA7</text>
<text x="132.2" y="59.1">33</text>
<text x="89.3" y="62.9">2</text>
<text x="94.5" y="62.9">1</text>
<text x="104.1" y="64.8">12</text>
<text x="109.3" y="65.7">XTAL2</text>
<text x="120.5" y="61.8">(ADC6)PA6</text>
<text x="120.5" y="63.8">(ADC5)PA5</text>
<text x="120.5" y="65.7">(ADC4)PA4</text>
<text x="132.2" y="61">34</text>
<text x="132.2" y="62.9">35</text>
<text x="132.2" y="64.8">36</text>
<text x="104.1" y="68.6">13</text>
<text x="109.3" y="69.5">XTAL1</text>
<text x="120.5" y="67.6">(ADC3)PA3</text>
<text x="120.5" y="69.5">(ADC2)PA2</text>
<text x="120.5" y="71.4">(ADC1)PA1</text>
<text x="132.2" y="66.7">37</text>
<text x="132.2" y="68.6">38</text>
<text x="132.2" y="70.5">39</text>
<text x="104.1" y="76.2">31</text>
<text x="104.1" y="74.3">30</text>
<text x="104.1" y="72.4">32</text>
<text x="109.3" y="77.1">GND</text>
<text x="109.3" y="75.2">AVCC</text>
<text x="109.3" y="73.3">AREF</text>
<text x="120.5" y="73.3">(ADC0)PA0</text>
<text x="121.3" y="77.1">(SCK)PB7</text>
<text x="132.2" y="72.4">40</text>
<text x="132.2" y="76.2">8</text>
<text x="232.5" y="74.3">1</text>
<text x="232.5" y="76.2">3</text>
<text x="238.8" y="74.3">2</text>
<text x="238.8" y="76.2">4</text>
<text x="23.6" y="83.9">2</text>
<text x="104.1" y="80.1">10</text>
<text x="104.2" y="82">11</text>
<text x="109.3" y="80.9">VCC</text>
<text x="109.3" y="82.8">GND</text>
<text x="120.5" y="79">(MISO)PB6</text>
<text x="120.5" y="80.9">(MOSI)PB5</text>
<text x="122.5" y="82.8">(SS)PB4</text>
<text x="132.2" y="78.1">7</text>
<text x="132.2" y="80.1">6</text>
<text x="132.2" y="82">5</text>
<text x="132.2" y="83.9">4</text>
<text x="232.5" y="78.1">5</text>
<text x="238.8" y="78.1">6</text>
<text x="23.6" y="85.8">1</text>
<text x="117.1" y="86.6">(AIN0/INT2)PB2</text>
<text x="117.3" y="84.7">(AIN1/OC0)PB3</text>
<text x="122.7" y="88.5">(T1)PB1</text>
<text x="132.2" y="85.8">3</text>
<text x="132.2" y="87.7">2</text>
<text x="132.2" y="89.6">1</text>
<text x="119" y="90.4">(T0/XCK)PB0</text>
<text x="119.2" y="94.2">(TOSC2)PC7</text>
<text x="132.2" y="93.4">29</text>
<text x="132.2" y="95.3">28</text>
<text x="162.1" y="93.4">1</text>
<text x="162.1" y="95.3">2</text>
<text x="166.5" y="94.2">DB7</text>
<text x="173.5" y="94.2">DGND</text>
<text x="181.7" y="93.4">20</text>
<text x="181.7" y="95.3">19</text>
<text x="236.8" y="91" transform="rotate(-90 236.8 91)">1</text>
<text x="238.7" y="91" transform="rotate(-90 238.7 91)">2</text>
<text x="23.7" y="101.8">MIDI_IN</text>
<text x="33.1" y="101">4</text>
<text x="60.7" y="101">2</text>
<text x="77.4" y="101">8</text>
<text x="119.2" y="96.1">(TOSC1)PC6</text>
<text x="121.1" y="99.9">(TDO)PC4</text>
<text x="121.2" y="101.8">(TMS)PC3</text>
<text x="121.9" y="98">(TDI)PC5</text>
<text x="132.2" y="97.2">27</text>
<text x="132.2" y="99.1">26</text>
<text x="132.2" y="101">25</text>
<text x="162.1" y="97.2">3</text>
<text x="162.1" y="99.1">4</text>
<text x="162.1" y="101">5</text>
<text x="166.5" y="96.1">DB6</text>
<text x="166.5" y="98">DB5</text>
<text x="166.5" y="99.9">DB4</text>
<text x="166.5" y="101.8">DB3</text>
<text x="172.7" y="98">VOUTB</text>
<text x="172.8" y="96.1">VOUTA</text>
<text x="173.4" y="101.8">REFIN</text>
<text x="173.6" y="99.9">AGND</text>
<text x="181.7" y="97.2">18</text>
<text x="181.7" y="99.1">17</text>
<text x="181.7" y="101">16</text>
<text x="236.8" y="100.5" transform="rotate(-90 236.8 100.5)">1</text>
<text x="238.7" y="100.5" transform="rotate(-90 238.7 100.5)">2</text>
<text x="22" y="103.7">MIDI_OUT</text>
<text x="26.5" y="107.5">NC2</text>
<text x="26.5" y="105.6">NC1</text>
<text x="33.1" y="106.7">2</text>
<text x="33.1" y="104.8">1</text>
<text x="33.1" y="102.9">5</text>
<text x="77.4" y="102.9">7</text>
<text x="77.4" y="104.8">6</text>
<text x="121.2" y="105.6">(SDA)PC1</text>
<text x="121.3" y="103.7">(TCK)PC2</text>
<text x="121.4" y="107.5">(SCL)PC0</text>
<text x="132.2" y="102.9">24</text>
<text x="132.2" y="104.8">23</text>
<text x="132.2" y="106.7">22</text>
<text x="162.1" y="102.9">6</text>
<text x="162.1" y="104.8">7</text>
<text x="162.1" y="106.7">8</text>
<text x="166.5" y="103.7">DB2</text>
<text x="166.5" y="105.6">DB1</text>
<text x="166.5" y="107.5">DB0</text>
<text x="174" y="107.5">LDAC</text>
<text x="174.9" y="103.7">VDD</text>
<text x="175" y="105.6">CLR</text>
<text x="181.7" y="102.9">15</text>
<text x="181.7" y="104.8">14</text>
<text x="181.7" y="106.7">13</text>
<text x="26.5" y="109.4">NC3</text>
<text x="33.1" y="108.6">3</text>
<text x="60.7" y="108.6">3</text>
<text x="77.4" y="108.6">5</text>
<text x="121.2" y="111.3">(OC2)PD7</text>
<text x="121.8" y="113.2">(ICP)PD6</text>
<text x="132.2" y="112.4">20</text>
<text x="132.2" y="110.5">21</text>
<text x="161.2" y="110.5">10</text>
<text x="162.1" y="108.6">9</text>
<text x="166.5" y="109.4">CS</text>
<text x="166.5" y="111.3">WR</text>
<text x="176" y="109.4">PD</text>
<text x="176.1" y="111.3">AB</text>
<text x="181.7" y="108.6">12</text>
<text x="181.7" y="110.5">11</text>
<text x="236.8" y="110" transform="rotate(-90 236.8 110)">1</text>
<text x="238.7" y="110" transform="rotate(-90 238.7 110)">2</text>
<text x="120.1" y="117.1">(OC1B)PD4</text>
<text x="120.1" y="115.1">(OC1A)PD5</text>
<text x="121" y="119">(INT1)PD3</text>
<text x="132.2" y="118.1">17</text>
<text x="132.2" y="116.2">18</text>
<text x="132.2" y="114.3">19</text>
<text x="236.8" y="119.5" transform="rotate(-90 236.8 119.5)">1</text>
<text x="238.7" y="119.5" transform="rotate(-90 238.7 119.5)">2</text>
<text x="121" y="120.9">(INT0)PD2</text>
<text x="121.2" y="124.7">(RXD)PD0</text>
<text x="121.3" y="122.8">(TXD)PD1</text>
<text x="132.2" y="123.8">14</text>
<text x="132.2" y="121.9">15</text>
<text x="132.2" y="120">16</text>
<text x="236.8" y="129.1" transform="rotate(-90 236.8 129.1)">1</text>
<text x="238.7" y="129.1" transform="rotate(-90 238.7 129.1)">2</text>
<text x="236.8" y="138.6" transform="rotate(-90 236.8 138.6)">1</text>
<text x="238.7" y="138.6" transform="rotate(-90 238.7 138.6)">2</text>
<text x="236.8" y="148.1" transform="rotate(-90 236.8 148.1)">1</text>
<text x="238.7" y="148.1" transform="rotate(-90 238.7 148.1)">2</text>
<text x="55.4" y="160">3</text>
<text x="59.7" y="158.1" transform="rotate(-90 59.7 158.1)">8</text>
<text x="67.4" y="161.9">1</text>
<text x="104.9" y="161.9">5</text>
<text x="236.8" y="159.6" transform="rotate(-90 236.8 159.6)">1</text>
<text x="238.7" y="159.6" transform="rotate(-90 238.7 159.6)">2</text>
<text x="55.4" y="163.8">2</text>
<text x="59.7" y="167.2" transform="rotate(-90 59.7 167.2)">4</text>
<text x="104.9" y="165.7">6</text>
<text x="117" y="163.8">7</text>
<text x="194.4" y="181">1</text>
<text x="194.4" y="182.9">2</text>
</g>
<g font-size="1.3" fill="#800000">
<text x="226.2" y="76.1">SCK</text>
<text x="226.2" y="74">MISO</text>
<text x="241.9" y="76">MOSI</text>
<text x="241.9" y="74.2">+5</text>
<text x="226.2" y="78">RESET</text>
<text x="241.9" y="78">GND</text>
<text x="23" y="98.6">MIDI.IN</text>
<text x="22.8" y="112.1">MIDI IN</text>
</g>
</svg>
